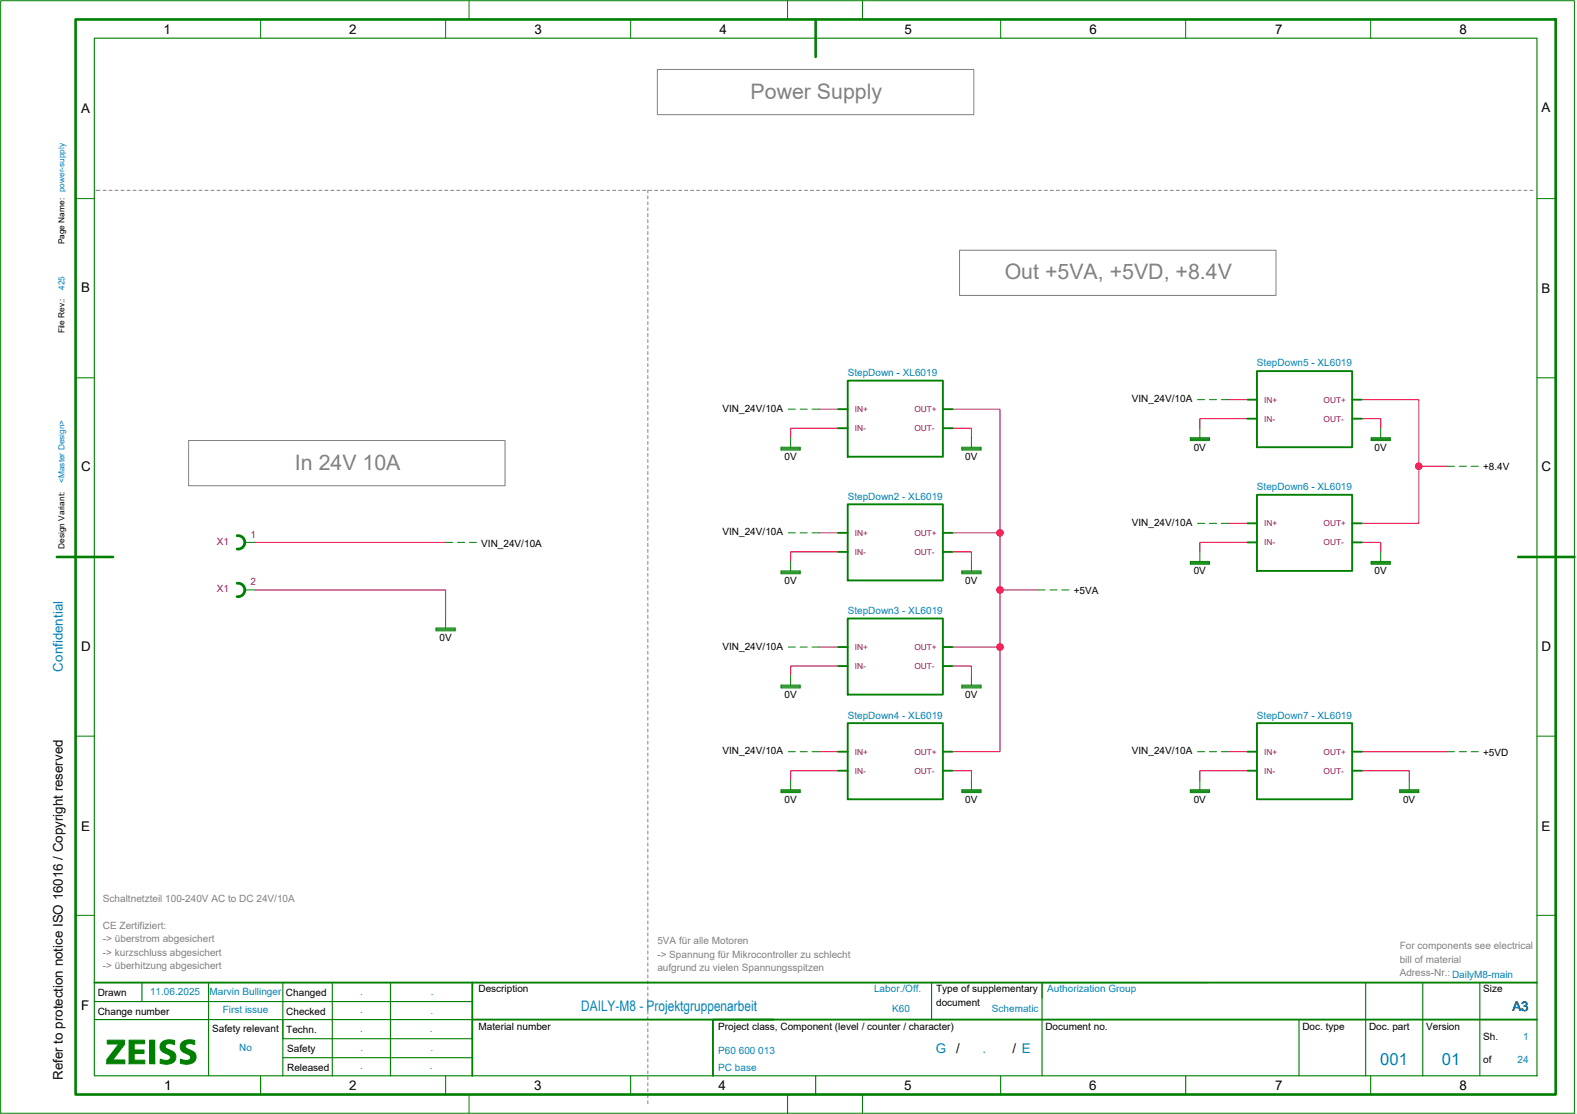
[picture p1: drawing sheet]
<svg xmlns="http://www.w3.org/2000/svg" width="421mm" height="297mm" viewBox="0 0 421 297" stroke-linecap="round" stroke-linejoin="round" font-family="sans-serif">
<g fill="none" stroke="#808080" stroke-width=".27">
<path d="M175.4 18.5h84.5v12.1h-84.5zM25.6 50.8h.1M25.9 50.8h.8M27.5 50.8h.8M29.1 50.8h.8M30.7 50.8h.8M32.3 50.8h.8M33.9 50.8h.8M35.5 50.8h.8M37.1 50.8h.8M38.7 50.8h.8M40.3 50.8h.8"/>
<path d="M41.9 50.8h.8M43.5 50.8h.8M45.1 50.8h.8M46.7 50.8h.8M48.3 50.8h.8M49.9 50.8h.8M51.5 50.8h.8M53.1 50.8h.8M54.7 50.8h.8M56.3 50.8h.8M57.9 50.8h.8M59.5 50.8h.8"/>
<path d="M61.1 50.8h.8M62.7 50.8h.8M64.3 50.8h.8M65.9 50.8h.8M67.5 50.8h.8M69.1 50.8h.8M70.7 50.8h.8M72.3 50.8h.8M73.9 50.8h.8M75.5 50.8h.8M77.1 50.8h.8M78.7 50.8h.8"/>
<path d="M80.3 50.8h.8M81.9 50.8h.8M83.5 50.8h.8M85.1 50.8h.8M86.7 50.8h.8M88.3 50.8h.8M89.9 50.8h.8M91.5 50.8h.8M93.1 50.8h.8M94.7 50.8h.8M96.3 50.8h.8M97.9 50.8h.8"/>
<path d="M99.5 50.8h.8M101.1 50.8h.8M102.7 50.8h.8M104.3 50.8h.8M105.9 50.8h.8M107.5 50.8h.8M109.1 50.8h.8M110.7 50.8h.8M112.3 50.8h.8M113.9 50.8h.8M115.5 50.8h.8M117.1 50.8h.8"/>
<path d="M118.7 50.8h.8M120.3 50.8h.8M121.9 50.8h.8M123.5 50.8h.8M125.1 50.8h.8M126.7 50.8h.8M128.3 50.8h.8M129.9 50.8h.8M131.5 50.8h.8M133.1 50.8h.8M134.7 50.8h.8M136.3 50.8h.8"/>
<path d="M137.9 50.8h.8M139.5 50.8h.8M141.1 50.8h.8M142.7 50.8h.8M144.3 50.8h.8M145.9 50.8h.8M147.5 50.8h.8M149.1 50.8h.8M150.7 50.8h.8M152.3 50.8h.8M153.9 50.8h.8M155.5 50.8h.8"/>
<path d="M157.1 50.8h.8M158.7 50.8h.8M160.3 50.8h.8M161.9 50.8h.8M163.5 50.8h.8M165.1 50.8h.8M166.7 50.8h.8M168.3 50.8h.8M169.9 50.8h.8M171.5 50.8h.8M172.9 50.8v.7M172.9 52.3v.8"/>
<path d="M172.9 53.9v.8M172.9 55.5v.8M172.9 57.1v.8M172.9 58.7v.8M173.1 50.8h.8M174.7 50.8h.8M176.3 50.8h.8M177.9 50.8h.8M179.5 50.8h.8M181.1 50.8h.8M182.7 50.8h.8M184.3 50.8h.8"/>
<path d="M185.9 50.8h.8M187.5 50.8h.8M189.1 50.8h.8M190.7 50.8h.8M192.3 50.8h.8M193.9 50.8h.8M195.5 50.8h.8M197.1 50.8h.8M198.7 50.8h.8M200.3 50.8h.8M201.9 50.8h.8M203.5 50.8h.8"/>
<path d="M205.1 50.8h.8M206.7 50.8h.8M208.3 50.8h.8M209.9 50.8h.8M211.5 50.8h.8M213.1 50.8h.8M214.7 50.8h.8M216.3 50.8h.8M217.9 50.8h.8M219.5 50.8h.8M221.1 50.8h.8M222.7 50.8h.8"/>
<path d="M224.3 50.8h.8M225.9 50.8h.8M227.5 50.8h.8M229.1 50.8h.8M230.7 50.8h.8M232.3 50.8h.8M233.9 50.8h.8M235.5 50.8h.8M237.1 50.8h.8M238.7 50.8h.8M240.3 50.8h.8M241.9 50.8h.8"/>
<path d="M243.5 50.8h.8M245.1 50.8h.8M246.7 50.8h.8M248.3 50.8h.8M249.9 50.8h.8M251.5 50.8h.8M253.1 50.8h.8M254.7 50.8h.8M256.3 50.8h.8M257.9 50.8h.8M259.5 50.8h.8M261.1 50.8h.8"/>
<path d="M262.7 50.8h.8M264.3 50.8h.8M265.9 50.8h.8M267.5 50.8h.8M269.1 50.8h.8M270.7 50.8h.8M272.3 50.8h.8M273.9 50.8h.8M275.5 50.8h.8M277.1 50.8h.8M278.7 50.8h.8M280.3 50.8h.8"/>
<path d="M281.9 50.8h.8M283.5 50.8h.8M285.1 50.8h.8M286.7 50.8h.8M288.3 50.8h.8M289.9 50.8h.8M291.5 50.8h.8M293.1 50.8h.8M294.7 50.8h.8M296.3 50.8h.8M297.9 50.8h.8M299.5 50.8h.8"/>
<path d="M301.1 50.8h.8M302.7 50.8h.8M304.3 50.8h.8M305.9 50.8h.8M307.5 50.8h.8M309.1 50.8h.8M310.7 50.8h.8M312.3 50.8h.8M313.9 50.8h.8M315.5 50.8h.8M317.1 50.8h.8M318.7 50.8h.8"/>
<path d="M320.3 50.8h.8M321.9 50.8h.8M323.5 50.8h.8M325.1 50.8h.8M326.7 50.8h.8M328.3 50.8h.8M329.9 50.8h.8M331.5 50.8h.8M333.1 50.8h.8M334.7 50.8h.8M336.3 50.8h.8M337.9 50.8h.8"/>
<path d="M339.5 50.8h.8M341.1 50.8h.8M342.7 50.8h.8M344.3 50.8h.8M345.9 50.8h.8M347.5 50.8h.8M349.1 50.8h.8M350.7 50.8h.8M352.3 50.8h.8M353.9 50.8h.8M355.5 50.8h.8M357.1 50.8h.8"/>
<path d="M358.7 50.8h.8M360.3 50.8h.8M361.9 50.8h.8M363.5 50.8h.8M365.1 50.8h.8M366.7 50.8h.8M368.3 50.8h.8M369.9 50.8h.8M371.5 50.8h.8M373.1 50.8h.8M374.7 50.8h.8M376.3 50.8h.8"/>
<path d="M377.9 50.8h.8M379.5 50.8h.8M381.1 50.8h.8M382.7 50.8h.8M384.3 50.8h.8M385.9 50.8h.8M387.5 50.8h.8M389.1 50.8h.8M390.7 50.8h.8M392.3 50.8h.8M393.9 50.8h.8M395.5 50.8h.8"/>
<path d="M397.1 50.8h.8M398.7 50.8h.8M400.3 50.8h.8M401.9 50.8h.8M403.5 50.8h.8M405.1 50.8h.8M406.7 50.8h.8M408.3 50.8h.8M172.9 60.3v.8M172.9 61.9v.8M172.9 63.5v.8M172.9 65.1v.8"/>
<path d="M172.9 66.7v.8M172.9 68.3v.8M172.9 69.9v.8M172.9 71.5v.8M172.9 73.1v.8M172.9 74.7v.8M172.9 76.3v.8M172.9 77.9v.8M172.9 79.5v.8M256.1 66.8h84.4v12.1h-84.4zM172.9 81.1v.8M172.9 82.7v.8"/>
<path d="M172.9 84.3v.8M172.9 85.9v.8M172.9 87.5v.8M172.9 89.1v.8M172.9 90.7v.8M172.9 92.3v.8M172.9 93.9v.8M172.9 95.5v.8M172.9 97.1v.8M172.9 98.7v.8M50.3 117.6h84.5v12.1h-84.5zM172.9 100.3v.8"/>
<path d="M172.9 101.9v.8M172.9 103.5v.8M172.9 105.1v.8M172.9 106.7v.8M172.9 108.3v.8M172.9 109.9v.8M172.9 111.5v.8M172.9 113.1v.8M172.9 114.7v.8M172.9 116.3v.8M172.9 117.9v.8M172.9 119.5v.8"/>
<path d="M172.9 121.1v.8M172.9 122.7v.8M172.9 124.3v.8M172.9 125.9v.8M172.9 127.5v.8M172.9 129.1v.8M172.9 130.7v.8M172.9 132.3v.8M172.9 133.9v.8M172.9 135.5v.8M172.9 137.1v.8M172.9 138.7v.8"/>
<path d="M172.9 140.3v.8M172.9 141.9v.8M172.9 143.5v.8M172.9 145.1v.8M172.9 146.7v.8M172.9 148.3v.8M172.9 149.9v.8M172.9 151.5v.8M172.9 153.1v.8M172.9 154.7v.8M172.9 156.3v.8M172.9 157.9v.8"/>
<path d="M172.9 159.5v.8M172.9 161.1v.8M172.9 162.7v.8M172.9 164.3v.8M172.9 165.9v.8M172.9 167.5v.8M172.9 169.1v.8M172.9 170.7v.8M172.9 172.3v.8M172.9 173.9v.8M172.9 175.5v.8M172.9 177.1v.8"/>
<path d="M172.9 178.7v.8M172.9 180.3v.8M172.9 181.9v.8M172.9 183.5v.8M172.9 185.1v.8M172.9 186.7v.8M172.9 188.3v.8M172.9 189.9v.8M172.9 191.5v.8M172.9 193.1v.8M172.9 194.7v.8M172.9 196.3v.8"/>
<path d="M172.9 197.9v.8M172.9 199.5v.8M172.9 201.1v.8M172.9 202.7v.8M172.9 204.3v.8M172.9 205.9v.8M172.9 207.5v.8M172.9 209.1v.8M172.9 210.7v.8M172.9 212.3v.8M172.9 213.9v.8M172.9 215.5v.8"/>
<path d="M172.9 217.1v.8M172.9 218.7v.8M172.9 220.3v.8M172.9 221.9v.8M172.9 223.5v.8M172.9 225.1v.8M172.9 226.7v.8M172.9 228.3v.8M172.9 229.9v.8M172.9 231.5v.8M172.9 233.1v.8M172.9 234.7v.8"/>
<path d="M172.9 236.3v.8M172.9 237.9v.8M172.9 239.5v.8M172.9 241.1v.8M172.9 242.7v.8M172.9 244.3v.8M172.9 245.9v.8M172.9 247.5v.8M172.9 249.1v.8M172.9 250.7v.8M172.9 252.3v.8M172.9 253.9v.8"/>
<path d="M172.9 255.5v.8M172.9 257.1v.8M172.9 258.7v.8M172.9 260.3v.8M172.9 261.9v.8M172.9 263.5v.8M172.9 265.1v.8M172.9 266.7v.8M172.9 268.3v.8M172.9 269.9v.8M172.9 271.5v.8M172.9 273.1v.8"/>
<path d="M172.9 274.7v.8M172.9 276.3v.8M172.9 277.9v.8M172.9 279.5v.8M172.9 281.1v.8M172.9 282.7v.8M172.9 284.3v.8M172.9 285.9v.8M172.9 287.5v.8M172.9 289.1v.8M172.9 290.7v.8M172.9 292.3v.8"/>
<path d="M172.9 293.9v.8"/>
</g>
<g fill="none" stroke="#f00" stroke-width=".27">
<path d="M223.7 114.3h-12.7v2.6M254.2 114.3h5.1v2.6M332.9 111.8h-12.7v2.5M363.4 111.8h5.1v2.5M68.1 157.5h50.8v7.6M223.7 147.3h-12.7v2.6M254.2 147.3h5.1v2.6M332.9 144.8h-12.7v2.5M363.4 144.8h5.1v2.5M223.7 177.8h-12.7v2.6M254.2 177.8h5.1v2.6M223.7 205.8h-12.7v2.5"/>
<path d="M254.2 205.8h5.1v2.5M332.9 205.8h-12.7v2.5M363.4 205.8h12.7v2.5M363.4 200.7h22.9"/>
</g>
<path d="M218.6 109.2h5.1M327.8 106.7h5.1M327.8 139.7h5.1M68.1 144.8h50.8M218.6 142.3h5.1M218.6 172.7h5.1M218.6 200.7h5.1M327.8 200.7h5.1" fill="none" stroke="#ff0080" stroke-width=".27"/>
<g fill="#f00">
<circle cx="266.9" cy="142.3" r="1"/>
<circle cx="266.9" cy="172.7" r="1"/>
<circle cx="266.9" cy="157.5" r="1"/>
</g>
<path d="M254.2 109.2h12.7v33.1M254.2 142.3h12.7M266.9 157.5h10.1M266.9 142.3v30.4M254.2 172.7h12.7M266.9 172.7v28h-12.7" fill="none" stroke="#ff0080" stroke-width=".27"/>
<circle cx="378.6" cy="124.5" r="1" fill="#f00"/>
<path d="M363.4 106.7h15.2v17.8M378.6 124.5v15.2h-15.2M378.6 124.5h7.7" fill="none" stroke="#ff0080" stroke-width=".27"/>
<path d="M65.6 144.8h2.5M65.6 157.5h2.5" fill="none" stroke="#008000" stroke-width=".27"/>
<path d="M63.3 143a1.79 1.79 0 0 1 2 1.8 1.79 1.79 0 0 1-2 1.8M63.3 155.7a1.79 1.79 0 0 1 2 1.8 1.79 1.79 0 0 1-2 1.8" fill="none" stroke="#008000" stroke-width=".75"/>
<path d="M39.9 277.7h1.4v6.3h-1.4z" fill-rule="evenodd" fill="#008000"/>
<path d="M39.9 277.7h1.4v6.3h-1.4z" fill="none" stroke="#008000" stroke-width=".27"/>
<path d="M28.6 277.7h4.6v1.1l-3.1 4.2h3.2v1h-4.8v-1.1l3.2-4.2h-3.1z" fill-rule="evenodd" fill="#008000"/>
<path d="M28.6 277.7h4.6v1.1l-3.1 4.2h3.2v1h-4.8v-1.1l3.2-4.2h-3.1z" fill="none" stroke="#008000" stroke-width=".27"/>
<path d="M34.4 277.7h4.2v1h-2.8v1.6h2.6v1h-2.6v1.7h2.8v1h-4.2z" fill-rule="evenodd" fill="#008000"/>
<path d="M34.4 277.7h4.2v1h-2.8v1.6h2.6v1h-2.6v1.7h2.8v1h-4.2z" fill="none" stroke="#008000" stroke-width=".27"/>
<path d="M43.2 278.3l1.4-.7 2 .2v1.1l-1.4-.3a.82 .82 0 0 0-1.1 .7 .82 .82 0 0 0 .9 .9l.4 .2a1.97 1.97 0 0 1 1.5 1.3v.8a2.49 2.49 0 0 1-3.3 1.5l-.9-.2 .1-1.1 1.6 .4a.86 .86 0 0 0 1.1-.8 .86 .86 0 0 0-.9-.9l-.7-.3a1.71 1.71 0 0 1-.7-2.8z" fill-rule="evenodd" fill="#008000"/>
<path d="M43.2 278.3l1.4-.7 2 .2v1.1l-1.4-.3a.82 .82 0 0 0-1.1 .7 .82 .82 0 0 0 .9 .9l.4 .2a1.97 1.97 0 0 1 1.5 1.3v.8a2.49 2.49 0 0 1-3.3 1.5l-.9-.2 .1-1.1 1.6 .4a.86 .86 0 0 0 1.1-.8 .86 .86 0 0 0-.9-.9l-.7-.3a1.71 1.71 0 0 1-.7-2.8z" fill="none" stroke="#008000" stroke-width=".27"/>
<path d="M48.6 278.3l1.4-.7 2 .2-.1 1.1-1.3-.3a.82 .82 0 0 0-1.1 .7 .82 .82 0 0 0 .9 .9l.4 .2a1.97 1.97 0 0 1 1.5 1.3v.8a2.49 2.49 0 0 1-3.3 1.5l-.9-.2 .1-1.1 1.6 .4a.86 .86 0 0 0 1.1-.8 .86 .86 0 0 0-.9-.9l-.7-.3a1.71 1.71 0 0 1-.7-2.8z" fill-rule="evenodd" fill="#008000"/>
<g fill="none" stroke="#008000" stroke-width=".27">
<path d="M.2 .2h420v297h-420zM69.6 5.2v5M118.9 5.2v5M125.2 .2v5M168.3 5.2v5M210.2 .2v5M230.2 .2v5M267 5.2v5M316.4 5.2v5M365.8 5.2v5M20.2 53h5M410.2 53h5"/>
<path d="M20.2 100.9h5M208.5 119.4h5v.8h-5zM208.5 119.9h5M208.5 119.6h5M210.4 109.2h1.9M211 116.9v2.5M213.5 109.2h1.9M216.7 109.2h1.9M256.7 119.4h5.1v.8h-5.1zM256.7 119.9h5.1M256.7 119.6h5.1M259.3 116.9v2.5"/>
<path d="M317.7 116.9h5.1v.7h-5.1zM317.7 117.4h5.1M317.7 117.1h5.1M319.6 106.7h1.9M320.2 114.3v2.6M322.8 106.7h1.9M325.9 106.7h1.9M365.9 116.9h5.1v.7h-5.1zM365.9 117.4h5.1M365.9 117.1h5.1M368.5 114.3v2.6M410.2 100.9h5"/>
<path d="M319.6 139.7h1.9M322.8 139.7h1.9M325.9 139.7h1.9M386.3 124.5h1.9M389.4 124.5h1.9M392.6 124.5h1.9M118.9 144.8h1.9M122.1 144.8h1.9M125.3 144.8h1.9M208.5 152.4h5v.8h-5zM208.5 152.9h5M208.5 152.7h5"/>
<path d="M210.4 142.3h1.9M211 149.9v2.5M213.5 142.3h1.9M216.7 142.3h1.9M256.7 152.4h5.1v.8h-5.1zM256.7 152.9h5.1M256.7 152.7h5.1M259.3 149.9v2.5M277 157.5h1.9M280.2 157.5h1.9M283.4 157.5h1.9M317.7 149.9h5.1v.7h-5.1z"/>
<path d="M317.7 150.4h5.1M317.7 150.1h5.1M320.2 147.3v2.6M365.9 149.9h5.1v.7h-5.1zM365.9 150.4h5.1M365.9 150.1h5.1M368.5 147.3v2.6M116.4 167.7h5.1v.7h-5.1zM116.4 168.2h5.1M116.4 167.9h5.1M118.9 165.1v2.6M210.4 172.7h1.9"/>
<path d="M213.5 172.7h1.9M216.7 172.7h1.9M20.2 196.5h5M208.5 182.9h5v.8h-5zM208.5 183.4h5M208.5 183.1h5M211 180.4v2.5M256.7 182.9h5.1v.8h-5.1zM256.7 183.4h5.1M256.7 183.1h5.1M259.3 180.4v2.5M410.2 196.5h5"/>
<path d="M208.5 210.8h5v.8h-5zM208.5 211.3h5M208.5 211.1h5M210.4 200.7h1.9M211 208.3v2.5M213.5 200.7h1.9M216.7 200.7h1.9M256.7 210.8h5.1v.8h-5.1zM256.7 211.3h5.1M256.7 211.1h5.1M259.3 208.3v2.5M317.7 210.8h5.1v.8h-5.1z"/>
<path d="M317.7 211.3h5.1M317.7 211.1h5.1M319.6 200.7h1.9M320.2 208.3v2.5M322.8 200.7h1.9M325.9 200.7h1.9M373.6 210.8h5v.8h-5zM373.6 211.3h5M373.6 211.1h5M376.1 208.3v2.5M386.3 200.7h1.9M389.4 200.7h1.9"/>
<path d="M392.6 200.7h1.9M20.2 244.4h5M410.2 244.4h5M48.6 278.3l1.4-.7 2 .2-.1 1.1-1.3-.3a.82 .82 0 0 0-1.1 .7 .82 .82 0 0 0 .9 .9l.4 .2a1.97 1.97 0 0 1 1.5 1.3v.8a2.49 2.49 0 0 1-3.3 1.5l-.9-.2 .1-1.1 1.6 .4a.86 .86 0 0 0 1.1-.8 .86 .86 0 0 0-.9-.9l-.7-.3a1.71 1.71 0 0 1-.7-2.8zM125.2 292.2v5M230.2 292.2v5"/>
</g>
<path d="M20.2 5.2h395v287h-395zM217.7 5.2v10M15.2 148.7h15M405.2 148.7h15" fill="none" stroke="#008000" stroke-width=".7"/>
<g fill="none" stroke="#008000" stroke-width=".3">
<path d="M25.2 10.2h385v277h-385zM25.2 272.2h100.9l-.1 5.1h-50.5v-5.1M25.2 267.4h100.8M37.9 262.3v5.1M55.7 262.3v24.9M75.5 262.3v24.9M88.7 262.3v24.9M104.2 262.3v24.9M248.6 262.3v9.9M278.1 262.3v24.9M322.1 262.3h-44v4.1M346.7 272.2v15"/>
<path d="M364.5 262.3v24.9M379.7 262.3v24.9M394.9 262.3v24.9M69.6 287.3v5M75.5 282.4h50.5M118.9 287.3v5M168.3 287.3v5M210.2 292.2v5M217.7 287.3v5M267 287.3v5M316.4 287.3v5M365.8 287.3v5"/>
</g>
<g fill="none" stroke="#008000" stroke-width=".5">
<path d="M335.5 99.1h25.4v20.3h-25.4zM223.7 109.2h2.5M223.7 114.3h2.5M226.2 101.6h25.4v20.3h-25.4zM251.6 109.2h2.6M251.6 114.3h2.6M332.9 106.7h2.6M332.9 111.8h2.6M360.9 106.7h2.5M360.9 111.8h2.5M226.2 134.6h25.4v20.4h-25.4zM332.9 139.7h2.6"/>
<path d="M335.5 132.1h25.4v20.3h-25.4zM360.9 139.7h2.5M223.7 142.3h2.5M223.7 147.3h2.5M251.6 142.3h2.6M251.6 147.3h2.6M332.9 144.8h2.6M360.9 144.8h2.5M223.7 172.7h2.5M223.7 177.8h2.5M226.2 165.1h25.4v20.3h-25.4zM251.6 172.7h2.6"/>
<path d="M251.6 177.8h2.6M226.2 193.1h25.4v20.3h-25.4zM335.5 193.1h25.4v20.3h-25.4zM223.7 200.7h2.5M223.7 205.8h2.5M251.6 200.7h2.6M251.6 205.8h2.6M332.9 200.7h2.6M332.9 205.8h2.6M360.9 200.7h2.5M360.9 205.8h2.5M25.2 262.3h385"/>
<path d="M126 262.3v24.9M126 272.2h80.4M410.2 272.2h-219.9v15"/>
</g>
<g font-size="5.7" fill="#808080">
<text x="200.3" y="26.3">Power Supply</text>
<text x="268.1" y="74.6">Out +5VA, +5VD, +8.4V</text>
<text x="78.7" y="125.4">In 24V 10A</text>
</g>
<g font-size="4.4" fill="#0080c0">
<text x="368.3" y="284.2">001</text>
<text x="384.8" y="284.2">01</text>
</g>
<text font-size="3.9" fill="#0080c0" x="155.1" y="269.8">DAILY-M8 - Projektgruppenarbeit</text>
<g font-size="3.6">
<text x="43.7" y="9.1">1</text>
<text x="93.2" y="9.1">2</text>
<text x="142.7" y="9.1">3</text>
<text x="192" y="9.1">4</text>
<text x="241.4" y="9.1">5</text>
<text x="290.8" y="9.1">6</text>
<text x="340.3" y="9.2">7</text>
<text x="389.5" y="9.1">8</text>
<text x="411.4" y="30">A</text>
<text x="21.7" y="30.1">A</text>
<text x="21.7" y="78.1">B</text>
<text x="411.4" y="78.3">B</text>
<text x="21.7" y="125.9">C</text>
<text x="411.4" y="125.9">C</text>
<text x="21.7" y="173.9">D</text>
<text x="411.4" y="173.9">D</text>
<text x="21.7" y="221.8">E</text>
<text x="411.4" y="221.8">E</text>
<text x="21.7" y="269.6">F</text>
<text x="403.6" y="269.8">A3</text>
<text x="255.2" y="281.1">/</text>
<text x="270.2" y="281.1">/ E</text>
<text x="16.8" y="288.3" transform="rotate(-90 16.8 288.3)">Refer to protection notice ISO 16016 / Copyright reserved</text>
<text x="43.8" y="290.9">1</text>
<text x="93.2" y="290.9">2</text>
<text x="142.6" y="290.9">3</text>
<text x="191.8" y="290.9">4</text>
<text x="241.3" y="290.9">5</text>
<text x="290.7" y="290.9">6</text>
<text x="340.3" y="290.9">7</text>
<text x="389.5" y="290.9">8</text>
</g>
<g font-size="3.6" fill="#0080c0">
<text x="16.8" y="179.3" transform="rotate(-90 16.8 179.3)">Confidential</text>
<text x="249.7" y="281.1">G</text>
<text x="262.2" y="281.1">.</text>
</g>
<g font-size="2.7" fill="#0080c0">
<text x="226.2" y="100.4">StepDown - XL6019</text>
<text x="335.5" y="97.8">StepDown5 - XL6019</text>
<text x="335.5" y="130.9">StepDown6 - XL6019</text>
<text x="226.2" y="133.4">StepDown2 - XL6019</text>
<text x="226.2" y="163.9">StepDown3 - XL6019</text>
<text x="226.2" y="191.8">StepDown4 - XL6019</text>
<text x="335.5" y="191.8">StepDown7 - XL6019</text>
<text x="40" y="265.7">11.06.2025</text>
<text x="55.9" y="265.7">Marvin Bullinger</text>
<text x="96.1" y="265.7">.</text>
<text x="115" y="265.7">.</text>
<text x="233.3" y="264.9">Labor./Off.</text>
<text x="279.5" y="264.9">Authorization Group</text>
<text x="59.5" y="270.5">First issue</text>
<text x="96.1" y="270.5">.</text>
<text x="96.1" y="275.6">.</text>
<text x="114.7" y="275.6">.</text>
<text x="114.9" y="270.7">.</text>
<text x="238.1" y="270">K60</text>
<text x="264.7" y="270">Schematic</text>
<text x="63.9" y="280.5">No</text>
<text x="96.2" y="280.5">.</text>
<text x="114.9" y="280.5">.</text>
<text x="191.7" y="281.3">P60 600 013</text>
<text x="406.5" y="277.7">1</text>
<text x="96.1" y="285.5">.</text>
<text x="114.7" y="285.5">.</text>
<text x="191.7" y="285.9">PC base</text>
<text x="405" y="283.8">24</text>
</g>
<g font-size="2.7">
<text x="302" y="107.4">VIN_24V/10A</text>
<text x="192.8" y="109.9">VIN_24V/10A</text>
<text x="209.4" y="122.8">0V</text>
<text x="257.6" y="122.8">0V</text>
<text x="318.6" y="120.3">0V</text>
<text x="366.8" y="120.3">0V</text>
<text x="395.8" y="125.6">+8.4V</text>
<text x="192.8" y="142.9">VIN_24V/10A</text>
<text x="302" y="140.4">VIN_24V/10A</text>
<text x="128.4" y="145.9">VIN_24V/10A</text>
<text x="209.4" y="155.9">0V</text>
<text x="257.6" y="155.9">0V</text>
<text x="318.6" y="153.3">0V</text>
<text x="366.8" y="153.3">0V</text>
<text x="286.6" y="158.6">+5VA</text>
<text x="117.3" y="171.1">0V</text>
<text x="192.8" y="173.4">VIN_24V/10A</text>
<text x="209.4" y="186.3">0V</text>
<text x="257.6" y="186.3">0V</text>
<text x="192.8" y="201.3">VIN_24V/10A</text>
<text x="302" y="201.3">VIN_24V/10A</text>
<text x="395.8" y="201.8">+5VD</text>
<text x="209.4" y="214.3">0V</text>
<text x="257.6" y="214.3">0V</text>
<text x="318.6" y="214.3">0V</text>
<text x="374.5" y="214.3">0V</text>
<text x="26.1" y="265.9">Drawn</text>
<text x="76.3" y="265.9">Changed</text>
<text x="127.7" y="264.9">Description</text>
<text x="249.8" y="264.9">Type of supplementary</text>
<text x="249.8" y="268.5">document</text>
<text x="395.8" y="264.9">Size</text>
<text x="26.1" y="270.9">Change number</text>
<text x="56.6" y="275.6">Safety relevant</text>
<text x="76.4" y="270.9">Checked</text>
<text x="76.4" y="275.7">Techn.</text>
<text x="127.7" y="274.9">Material number</text>
<text x="191.7" y="274.9">Project class, Component (level / counter / character)</text>
<text x="279" y="274.9">Document no.</text>
<text x="347.6" y="274.9">Doc. type</text>
<text x="365.4" y="274.9">Doc. part</text>
<text x="380.6" y="274.9">Version</text>
<text x="76.6" y="280.9">Safety</text>
<text x="395.8" y="277.7">Sh.</text>
<text x="76.6" y="285.9">Released</text>
<text x="395.8" y="283.8">of</text>
</g>
<g font-size="2.7" fill="#800080">
<text x="66.9" y="143.6">1</text>
<text x="57.9" y="145.5">X1</text>
<text x="57.9" y="158.2">X1</text>
<text x="66.9" y="156.3">2</text>
</g>
<g font-size="2.7" fill="#808080">
<text x="27.5" y="240.7">Schaltnetzteil 100-240V AC to DC 24V/10A</text>
<text x="27.5" y="247.9">CE Zertifiziert:</text>
<text x="27.5" y="251.5">-&gt; überstrom abgesichert</text>
<text x="27.5" y="255.1">-&gt; kurzschluss abgesichert</text>
<text x="175.4" y="252.1">5VA für alle Motoren</text>
<text x="175.4" y="255.7">-&gt; Spannung für Mikrocontroller zu schlecht</text>
<text x="373.6" y="253.4">For components see electrical</text>
<text x="373.6" y="257">bill of material</text>
<text x="27.5" y="258.7">-&gt; überhitzung abgesichert</text>
<text x="175.4" y="259.3">aufgrund zu vielen Spannungsspitzen</text>
<text x="373.6" y="260.6">Adress-Nr.: DailyM8-main</text>
</g>
<g font-size="2.2">
<text x="17.2" y="65.3" transform="rotate(-90 17.2 65.3)">Page Name: power-supply</text>
<text x="17.2" y="89" transform="rotate(-90 17.2 89)">File Rev.:</text>
<text x="17.2" y="146.5" transform="rotate(-90 17.2 146.5)">Design Variant:</text>
</g>
<g font-size="2.2" fill="#0080c0">
<text x="17.2" y="77.4" transform="rotate(-90 17.2 77.4)">425</text>
<text x="17.2" y="129" transform="rotate(-90 17.2 129)">&lt;Master Design&gt;</text>
</g>
<g font-size="2.2" fill="#800080">
<text x="337.4" y="107.5">IN+</text>
<text x="353.2" y="107.5">OUT+</text>
<text x="228.1" y="110">IN+</text>
<text x="244" y="110">OUT+</text>
<text x="337.4" y="112.5">IN-</text>
<text x="353.2" y="112.5">OUT-</text>
<text x="228.1" y="115.1">IN-</text>
<text x="244" y="115.1">OUT-</text>
<text x="228.1" y="143">IN+</text>
<text x="244" y="143">OUT+</text>
<text x="337.4" y="140.5">IN+</text>
<text x="353.2" y="140.5">OUT+</text>
<text x="228.1" y="148.1">IN-</text>
<text x="244" y="148.1">OUT-</text>
<text x="337.4" y="145.6">IN-</text>
<text x="353.2" y="145.6">OUT-</text>
<text x="228.1" y="173.5">IN+</text>
<text x="244" y="173.5">OUT+</text>
<text x="228.1" y="178.6">IN-</text>
<text x="244" y="178.6">OUT-</text>
<text x="228.1" y="201.4">IN+</text>
<text x="244" y="201.4">OUT+</text>
<text x="337.4" y="201.4">IN+</text>
<text x="353.2" y="201.4">OUT+</text>
<text x="228.1" y="206.5">IN-</text>
<text x="244" y="206.5">OUT-</text>
<text x="337.4" y="206.5">IN-</text>
<text x="353.2" y="206.5">OUT-</text>
</g>
</svg>
